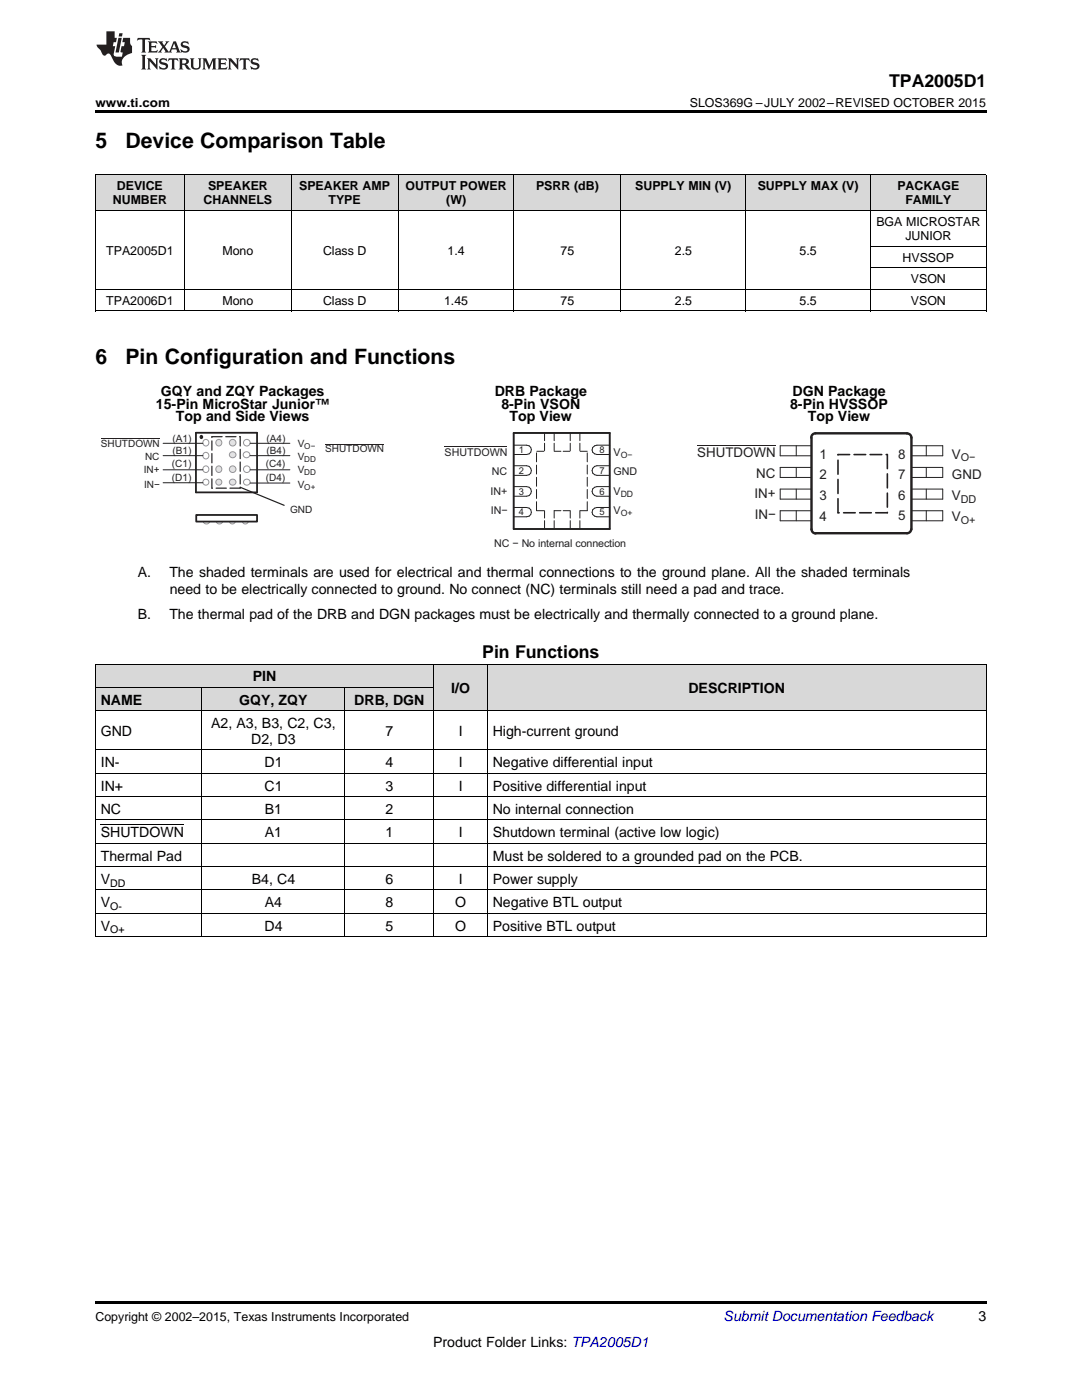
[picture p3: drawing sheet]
<svg xmlns="http://www.w3.org/2000/svg" width="216mm" height="279mm" viewBox="0 0 216 279" stroke-linecap="round" stroke-linejoin="round" font-family="sans-serif">
<g fill="#d8d8d8">
<path d="M19 137.2h21.4v4.7h-21.4z"/>
<path d="M40.4 137.2h28.4v4.7h-28.4z"/>
<path d="M68.8 137.2h17.8v4.7h-17.8z"/>
<path d="M86.6 132.6h10.7v9.3h-10.7z"/>
<path d="M97.3 132.6h99.5v9.3h-99.5z"/>
<path d="M19 132.6h21.4v4.6h-21.4z"/>
<path d="M40.4 132.6h28.4v4.6h-28.4z"/>
<path d="M68.8 132.6h17.8v4.6h-17.8z"/>
<path d="M19 34.9h17.8v7.2h-17.8z"/>
<path d="M36.8 34.9h21.3v7.2h-21.3z"/>
<path d="M58.1 34.9h21.4v7.2h-21.4z"/>
<path d="M79.5 34.9h23.1v7.2h-23.1z"/>
<path d="M102.6 34.9h21.3v7.2h-21.3z"/>
<path d="M123.9 34.9h24.9v7.2h-24.9z"/>
<path d="M148.8 34.9h24.9v7.2h-24.9z"/>
<path d="M173.7 34.9h23.1v7.2h-23.1z"/>
</g>
<path d="M19 186.9l.2 .1zM68.7 186.9l.1 .1zM86.5 186.9l.1 .1zM97.2 186.9l.1 .1zM196.7 186.9l.1 .1zM19 259.7h177.8v.5h-177.8z" fill="#000"/>
<g fill="none" stroke="#000" stroke-width=".2">
<path d="M19 132.5h177.8v54.5M19 137.2h67.6M19.1 132.5v54.5M40.3 137.2v49.8M68.8 137.2v49.8M86.6 132.5v54.5M97.2 132.5v54.5M19 159h177.8M19 154.3h177.8M19 149.7h177.8M19 141.8h177.8M19 177.6h177.8"/>
<path d="M19 172.9h177.8M19 168.3h177.8M19 163.6h177.8M19 186.9h177.8M19 182.3h177.8"/>
</g>
<path d="M108.5 90.1h-1.4M117.2 90.1h-1.5M108.5 101.9h-1.4M117.2 101.9h-1.5" fill="none" stroke="#231f20" stroke-width=".2" stroke-dasharray="1.4 .5"/>
<path d="M107.1 101.9v-11.8M117.2 101.9v-11.8" fill="none" stroke="#231f20" stroke-width=".2" stroke-dasharray="1.8 .6"/>
<path d="M102.5 86.4h19.2v19.2h-19.2z" fill="none" stroke="#231f20" stroke-width=".38"/>
<g fill="none" stroke="#231f20" stroke-width=".2">
<path d="M88.7 89.2h12.5M102.5 97.1h2.6a.96 .96 0 0 1 .9 1 .96 .96 0 0 1-.9 .9h-2.6M102.5 92.9h2.6a.96 .96 0 0 1 .9 1 .96 .96 0 0 1-.9 1h-2.6M102.5 88.8h2.6a.93 .93 0 0 1 .9 1 .93 .93 0 0 1-.9 .9h-2.6M121.7 97.1h-2.6a.96 .96 0 0 0-1 1 .96 .96 0 0 0 1 .9h2.6M121.7 92.9h-2.6a.96 .96 0 0 0-1 1 .96 .96 0 0 0 1 1h2.6M121.7 88.8h-2.6a.93 .93 0 0 0-1 1 .93 .93 0 0 0 1 .9h2.6M139.1 89h15.6M158.9 89v2M158.9 93.3v2M158.9 97.6v2M161.9 97.6h-6.2v2h6.2"/>
<path d="M161.9 93.3h-6.2v2h6.2M161.9 89h-6.2v2h6.2M181.9 89h6.2v2h-6.2M181.9 93.3h6.2v2h-6.2M181.9 97.6h6.2v2h-6.2M184.8 89v2M184.8 93.3v2M184.8 97.6v2M102.5 101.3h2.6a.93 .93 0 0 1 .9 .9 .93 .93 0 0 1-.9 .9h-2.6M121.7 101.3h-2.6a.93 .93 0 0 0-1 .9 .93 .93 0 0 0 1 .9h2.6M158.9 101.9v2M161.9 101.9h-6.2v2h6.2"/>
<path d="M181.9 101.9h6.2v2h-6.2M184.8 101.9v2"/>
</g>
<path d="M108.7 86.5v3.6M110.6 86.5v3.6M113.8 86.5v3.6M115.7 86.5v3.6M108.7 101.9v3.6M110.6 101.9v3.6M113.8 101.9v3.6M115.7 101.9v3.6" fill="none" stroke="#231f20" stroke-width=".2" stroke-dasharray="1.5 .5"/>
<path d="M110.6 90.1h3.2M110.6 101.9h3.2" fill="none" stroke="#231f20" stroke-width=".2" stroke-dasharray="1.3 .4"/>
<path d="M161.9 87.4v-.1a.85 .85 0 0 1 .8-.8h18.3a.85 .85 0 0 1 .9 .9v18.2M161.9 87.4v18.2a.85 .85 0 0 0 .8 .9M181.8 105.6a.85 .85 0 0 1-.8 .8h-18.3" fill="none" stroke="#231f20" stroke-width=".48"/>
<path d="M167.2 90.7h9.9M177.1 102.3h-9.9" fill="none" stroke="#231f20" stroke-width=".32" stroke-dasharray="2.3 .9"/>
<path d="M177.1 90.7v11.6M167.2 102.3v-11.6" fill="none" stroke="#231f20" stroke-width=".32" stroke-dasharray="2.8 1"/>
<circle cx="46.4" cy="104" r=".6" fill="#e1e2e4"/>
<circle cx="46.4" cy="104" r=".6" fill="none" stroke="#939598" stroke-width=".2"/>
<circle cx="43.8" cy="103.9" r=".63" fill="#e1e2e4"/>
<circle cx="43.8" cy="103.9" r=".63" fill="none" stroke="#939598" stroke-width=".2"/>
<circle cx="41.2" cy="103.9" r=".63" fill="#f2f3f4"/>
<circle cx="41.2" cy="103.9" r=".63" fill="none" stroke="#939598" stroke-width=".2"/>
<circle cx="48.9" cy="104" r=".6" fill="#f2f3f4"/>
<circle cx="48.9" cy="104" r=".6" fill="none" stroke="#939598" stroke-width=".2"/>
<circle cx="49.2" cy="90.8" r=".63" fill="#fff"/>
<g fill="none" stroke="#939598" stroke-width=".2">
<circle cx="49.2" cy="90.8" r=".63"/>
<circle cx="49.2" cy="96.2" r=".63"/>
</g>
<circle cx="49.3" cy="88.4" r=".66" fill="#fff"/>
<g fill="none" stroke="#939598" stroke-width=".2">
<circle cx="49.3" cy="93.6" r=".66"/>
<circle cx="49.3" cy="88.4" r=".66"/>
</g>
<path d="M51.3 86.4v11.9" fill="none" stroke="#231f20" stroke-width=".36"/>
<circle cx="43.7" cy="88.3" r=".63" fill="#e1e2e4"/>
<g fill="none" stroke="#939598" stroke-width=".2">
<circle cx="41.1" cy="90.9" r=".63"/>
<circle cx="43.7" cy="88.3" r=".63"/>
</g>
<circle cx="41.1" cy="88.3" r=".63" fill="#fff"/>
<circle cx="41.1" cy="88.3" r=".63" fill="none" stroke="#939598" stroke-width=".2"/>
<circle cx="43.7" cy="93.6" r=".63" fill="#e1e2e4"/>
<g fill="none" stroke="#939598" stroke-width=".2">
<circle cx="41.1" cy="93.6" r=".63"/>
<circle cx="43.7" cy="93.6" r=".63"/>
</g>
<circle cx="43.7" cy="96.2" r=".6" fill="#e1e2e4"/>
<g fill="none" stroke="#939598" stroke-width=".2">
<circle cx="41.1" cy="96.2" r=".6"/>
<circle cx="43.7" cy="96.2" r=".6"/>
</g>
<path d="M51.3 86.4h-12.2v11.9h12.2" fill="none" stroke="#231f20" stroke-width=".36"/>
<circle cx="46.4" cy="96.2" r=".63" fill="#e1e2e4"/>
<circle cx="46.4" cy="96.2" r=".63" fill="none" stroke="#939598" stroke-width=".2"/>
<circle cx="46.4" cy="88.4" r=".66" fill="#e1e2e4"/>
<circle cx="46.4" cy="88.4" r=".66" fill="none" stroke="#939598" stroke-width=".2"/>
<circle cx="46.4" cy="93.6" r=".66" fill="#e1e2e4"/>
<circle cx="46.4" cy="93.6" r=".66" fill="none" stroke="#939598" stroke-width=".2"/>
<circle cx="46.4" cy="90.8" r=".63" fill="#e1e2e4"/>
<circle cx="46.4" cy="90.8" r=".63" fill="none" stroke="#939598" stroke-width=".2"/>
<path d="M39.2 102.8h12.1v1.3h-12.1z" fill-rule="evenodd" fill="#fff"/>
<path d="M39.2 102.8h12.1v1.3h-12.1z" fill="none" stroke="#231f20" stroke-width=".36"/>
<path d="M20.1 87.5h11.7M32.5 90.9h8M32.5 88.5h8M32.5 93.8h8M32.5 96.3h8M49.9 90.9h7.9M49.9 88.5h7.9M49.9 93.8h7.9M49.9 96.4h7.9" fill="none" stroke="#231f20" stroke-width=".2"/>
<path d="M40 87l.2-.1a.29 .29 0 0 1 .2 .3 .29 .29 0 0 1-.3 .3z" fill-rule="evenodd" fill="#231f20"/>
<path d="M40 87l.2-.1a.29 .29 0 0 1 .2 .3 .29 .29 0 0 1-.3 .3zM47.9 97.2l8.8 3.6" fill="none" stroke="#231f20" stroke-width=".24"/>
<path d="M42.3 87.2h5.6M47.9 97.4h-5.6" fill="none" stroke="#231f20" stroke-width=".24" stroke-dasharray="2 .7"/>
<path d="M42.3 97.4v-10.2M47.9 87.2v10.2" fill="none" stroke="#231f20" stroke-width=".24" stroke-dasharray="1.9 .7"/>
<path d="M64.9 88.6h11.7" fill="none" stroke="#231f20" stroke-width=".2"/>
<path d="M19 22h177.8v.5h-177.8zM19 62.1h.2zM58 62.1h.1zM79.4 62.1h.1zM102.5 62.1h.1zM123.8 62.1h.1zM148.7 62.1h.1zM173.6 62.1h.1zM196.7 62.1h.1z" fill="#000"/>
<g fill="none" stroke="#000" stroke-width=".2">
<path d="M19 34.9h177.8v27.2M19.1 34.9v27.2M36.8 34.9v27.2M58.1 34.9v27.2M79.4 34.9v27.2M102.5 34.9v27.2M123.9 34.9v27.2M148.8 34.9v27.2M173.7 34.9v27.2M19 57.7h177.8M19 42h177.8M173.7 53.4h23.1"/>
<path d="M173.7 49.1h23.1M19 62h177.8"/>
</g>
<g fill="#231f20">
<path d="M27.5 7.6l-.1 .5 .4-.2h.6v.1v2.1l-.2 .4h1l-.3-.4v-2.1l.1-.1h.5l.5 .2-.2-.5zM29.5 8.3l.2 .3v1.5l-.2 .4h1.8l.2-.6a1.04 1.04 0 0 1-1.3 .2v-.7h.6l.3 .2v-.6l-.3 .2h-.6v-.6l.8-.1 .4 .3-.2-.5zM31.5 8.3l.9 1.1-.9 1.1h.8l-.2-.2 .5-.7 .4 .7-.2 .2h1.5l-.1-.2 .1-.4h.9l.1 .4-.2 .2h1l-.3-.3-.7-1.9h-.5l-.9 2-.8-1 .9-1h-.8l.1 .3-.3 .5-.4-.6 .2-.2zM34.7 8.6l.4 1h-.7zM36.3 8.4a.63 .63 0 0 0-.2 .7 .63 .63 0 0 0 .6 .4l.6 .2 .1 .2a.75 .75 0 0 1-.7 .4 .75 .75 0 0 1-.6-.5l.1 .7 .1-.1a1.11 1.11 0 0 0 1.5-.6 1.13 1.13 0 0 0-1.2-.8l-.1-.4a1.04 1.04 0 0 1 1.2 .2l-.2-.5-.1 .1-.5-.2zM28.2 10.9l.2 .4v2.2l-.2 .4h1l-.3-.4v-2.2l.3-.4zM29.3 11.6l.3 .4v1.5l-.3 .4h.8l-.2-.4v-1.3l1.5 1.7v-1.9l.2-.4h-.7l.2 .4v.9l-1.1-1.3zM32 11.8a.62 .62 0 0 0-.2 .7 .62 .62 0 0 0 .6 .4l.6 .1 .1 .3a.76 .76 0 0 1-.7 .3 .76 .76 0 0 1-.6-.4l.1 .7 .1-.1a1.11 1.11 0 0 0 1.5-.6 1.13 1.13 0 0 0-1.2-.8l-.1-.4a1.04 1.04 0 0 1 1.2 .2l-.2-.6-.1 .1-.5-.1zM33.7 11.6l-.2 .6a.61 .61 0 0 1 .8-.3v1.6l-.2 .4h.9l-.2-.4v-1.6a.63 .63 0 0 1 .8 .3l-.2-.6zM35.6 11.6l.3 .4v1.5l-.3 .4h1l-.2-.2v-.8l.5 .2a.76 .76 0 0 0 1.2 .7l-1-1a.58 .58 0 0 0 .6-.5 .58 .58 0 0 0-.5-.6zM36.4 11.9h.1a.45 .45 0 0 1 .5 .1 .45 .45 0 0 1 .1 .5l-.7 .2zM37.9 11.6l.2 .2a2.17 2.17 0 0 0 .3 1.9 .99 .99 0 0 0 1.6-.6v-1.1l.2-.4h-.7l.2 .2a1.92 1.92 0 0 1-.2 1.8 .6 .6 0 0 1-.9-.5v-1.1l.2-.4zM40.4 11.6l.2 .4v1.5l-.2 .4h.7l-.2-.4v-1.4l.8 1.8 .8-1.8v1.4l-.2 .4h.9l-.2-.4v-1.5l.2-.4h-.8l-.6 1.5-.6-1.5zM43.4 11.6l.2 .4v1.5l-.2 .4h1.8l.2-.6a1.04 1.04 0 0 1-1.3 .1v-.6h.5l.4 .2v-.6l-.4 .2h-.5v-.7h.8l.3 .3-.1-.6zM45.5 11.6l.2 .4v1.5l-.2 .4h.7l-.2-.4v-1.3l1.5 1.7v-1.9l.2-.4h-.7l.2 .4v.9l-1.1-1.3zM47.9 11.6l-.1 .6a.61 .61 0 0 1 .8-.3v1.6l-.3 .4h1l-.3-.4 .1-1.6a.63 .63 0 0 1 .7 .3l-.1-.6zM50.2 11.8a.62 .62 0 0 0-.2 .7 .62 .62 0 0 0 .6 .4l.6 .1 .2 .3a.76 .76 0 0 1-.8 .3 .76 .76 0 0 1-.6-.4l.1 .7 .2-.1a1.11 1.11 0 0 0 1.5-.6 1.13 1.13 0 0 0-1.3-.8l-.1-.4a1.04 1.04 0 0 1 1.2 .2l-.1-.6-.2 .1-.5-.1z"/>
<path d="M21.2 6.3v2.6h-1.9l.1 .4 .7 .9a.91 .91 0 0 0 1 .8 .56 .56 0 0 1 .5-.3 .56 .56 0 0 1 .5 .3l.4 .8a1.53 1.53 0 0 0 1.9 1.2 1.54 1.54 0 0 1 1-2.1l.9-.3v-1.4a1.52 1.52 0 0 1-.3-1.6h-1.4l-.2 .8h.5l-.2 .8h-.4l-.2 1v.2l.4 .1-.2 .8a1.93 1.93 0 0 1-1.6-.3l.3-1.8h-.5l.2-.8h.4l.2-.8h-.4v-1.3zM23.6 7.6l-.6 2.9h.7l.6-2.9zM23.8 6.6l-.1 .7h.6l.2-.7z"/>
</g>
<path d="M20.1 164.6h16.6" fill="none" stroke="#000" stroke-width=".2"/>
<g font-size="4.2">
<text x="19" y="29.6">5</text>
<text x="25" y="29.6">Device Comparison Table</text>
<text x="19" y="72.6">6</text>
<text x="25" y="72.6">Pin Configuration and Functions</text>
</g>
<g font-size="3.5">
<text x="177.4" y="17.3">TPA2005D1</text>
<text x="96.2" y="131.3">Pin Functions</text>
</g>
<g font-size="2.8">
<text x="31.1" y="81.5">15-Pin MicroStar Junior™</text>
<text x="32.1" y="79.1">GQY and ZQY Packages</text>
<text x="35.1" y="84">Top and Side Views</text>
<text x="98.7" y="79.1">DRB Package</text>
<text x="100" y="81.5">8-Pin VSON</text>
<text x="101.7" y="84">Top View</text>
<text x="157.7" y="81.5">8-Pin HVSSOP</text>
<text x="158.2" y="79.1">DGN Package</text>
<text x="161.2" y="84">Top View</text>
<text x="27.5" y="115.1">A.</text>
<text x="33.8" y="115.1">The shaded terminals are used for electrical and thermal connections to the ground plane. All the shaded terminals</text>
<text x="33.9" y="118.6">need to be electrically connected to ground. No connect (NC) terminals still need a pad and trace.</text>
<text x="27.5" y="123.6">B.</text>
<text x="33.8" y="123.6">The thermal pad of the DRB and DGN packages must be electrically and thermally connected to a ground plane.</text>
<text x="50.4" y="136">PIN</text>
<text x="20.1" y="140.6">NAME</text>
<text x="47.7" y="140.6">GQY, ZQY</text>
<text x="70.7" y="140.6">DRB, DGN</text>
<text x="90" y="138.3">I/O</text>
<text x="137.4" y="138.3">DESCRIPTION</text>
<text x="20.1" y="146.9">GND</text>
<text x="42.1" y="145.3">A2, A3, B3, C2, C3,</text>
<text x="50.1" y="148.4">D2, D3</text>
<text x="76.9" y="146.9">7</text>
<text x="91.5" y="146.9">I</text>
<text x="98.3" y="146.9">High-current ground</text>
<text x="20.1" y="153.1">IN-</text>
<text x="52.8" y="153.1">D1</text>
<text x="76.9" y="153.1">4</text>
<text x="91.5" y="153.1">I</text>
<text x="98.3" y="153.1">Negative differential input</text>
<text x="20.1" y="157.8">IN+</text>
<text x="52.8" y="157.8">C1</text>
<text x="76.9" y="157.8">3</text>
<text x="91.5" y="157.8">I</text>
<text x="98.3" y="157.8">Positive differential input</text>
<text x="20.1" y="162.4">NC</text>
<text x="20.1" y="167.1">SHUTDOWN</text>
<text x="52.8" y="162.4">B1</text>
<text x="52.8" y="167.1">A1</text>
<text x="76.9" y="162.4">2</text>
<text x="76.9" y="167.1">1</text>
<text x="91.5" y="167.1">I</text>
<text x="98.3" y="162.4">No internal connection</text>
<text x="98.3" y="167.1">Shutdown terminal (active low logic)</text>
<text x="20.1" y="171.7">Thermal Pad</text>
<text x="98.3" y="171.7">Must be soldered to a grounded pad on the PCB.</text>
<text x="20.1" y="176.4">V</text>
<text x="50.2" y="176.4">B4, C4</text>
<text x="76.9" y="176.4">6</text>
<text x="91.5" y="176.4">I</text>
<text x="98.3" y="176.4">Power supply</text>
<text x="20.1" y="181">V</text>
<text x="20.1" y="185.7">V</text>
<text x="52.8" y="185.7">D4</text>
<text x="52.8" y="181">A4</text>
<text x="76.9" y="181">8</text>
<text x="76.9" y="185.7">5</text>
<text x="90.8" y="181">O</text>
<text x="90.8" y="185.7">O</text>
<text x="98.3" y="181">Negative BTL output</text>
<text x="98.3" y="185.7">Positive BTL output</text>
<text x="195.3" y="263.6">3</text>
<text x="86.4" y="268.9">Product Folder Links: TPA2005D1</text>
</g>
<text font-size="2.8" fill="#0000c8" x="144.4" y="263.6">Submit Documentation Feedback</text>
<g font-size="2.7" fill="#231f20">
<text x="139.1" y="91.2">SHUTDOWN</text>
<text x="150.9" y="95.4">NC</text>
<text x="163.5" y="91.6">1</text>
<text x="163.5" y="95.7">2</text>
<text x="179.2" y="91.5">8</text>
<text x="179.2" y="95.6">7</text>
<text x="190" y="91.5">V</text>
<text x="190" y="95.7">GND</text>
<text x="150.6" y="99.4">IN+</text>
<text x="163.5" y="99.8">3</text>
<text x="179.2" y="99.7">6</text>
<text x="190" y="99.8">V</text>
<text x="150.6" y="103.6">IN−</text>
<text x="163.5" y="103.9">4</text>
<text x="179.2" y="103.9">5</text>
<text x="190" y="103.9">V</text>
</g>
<g font-size="2.5">
<text x="19" y="21.4">www.ti.com</text>
<text x="137.7" y="21.4">SLOS369G –JULY 2002–REVISED OCTOBER 2015</text>
<text x="22.5" y="40.8">NUMBER</text>
<text x="23.3" y="38">DEVICE</text>
<text x="40.6" y="40.8">CHANNELS</text>
<text x="41.5" y="38">SPEAKER</text>
<text x="59.7" y="38">SPEAKER AMP</text>
<text x="65.5" y="40.8">TYPE</text>
<text x="80.9" y="38">OUTPUT POWER</text>
<text x="89" y="40.8">(W)</text>
<text x="107" y="38">PSRR (dB)</text>
<text x="126.8" y="38">SUPPLY MIN (V)</text>
<text x="151.2" y="38">SUPPLY MAX (V)</text>
<text x="179.1" y="38">PACKAGE</text>
<text x="180.7" y="40.8">FAMILY</text>
<text x="174.9" y="45.1">BGA MICROSTAR</text>
<text x="180.7" y="47.9">JUNIOR</text>
<text x="21.2" y="50.8">TPA2005D1</text>
<text x="44.4" y="50.8">Mono</text>
<text x="64.5" y="50.8">Class D</text>
<text x="89.3" y="50.8">1.4</text>
<text x="111.9" y="50.8">75</text>
<text x="134.7" y="50.8">2.5</text>
<text x="159.6" y="50.8">5.5</text>
<text x="180.1" y="52.2">HVSSOP</text>
<text x="181.8" y="56.5">VSON</text>
<text x="21.2" y="60.8">TPA2006D1</text>
<text x="44.4" y="60.8">Mono</text>
<text x="64.5" y="60.8">Class D</text>
<text x="88.6" y="60.8">1.45</text>
<text x="111.9" y="60.8">75</text>
<text x="134.7" y="60.8">2.5</text>
<text x="159.6" y="60.8">5.5</text>
<text x="181.8" y="60.8">VSON</text>
<text x="19" y="263.6">Copyright © 2002–2015, Texas Instruments Incorporated</text>
</g>
<g font-size="2.2" fill="#231f20">
<text x="191.7" y="92.1">O−</text>
<text x="191.7" y="100.3">DD</text>
<text x="191.7" y="104.5">O+</text>
</g>
<g font-size="2.1" fill="#231f20">
<text x="88.7" y="91">SHUTDOWN</text>
<text x="98.1" y="94.8">NC</text>
<text x="122.4" y="91">V</text>
<text x="122.4" y="94.9">GND</text>
<text x="97.9" y="98.7">IN+</text>
<text x="122.4" y="98.8">V</text>
<text x="98" y="102.6">IN−</text>
<text x="122.4" y="102.6">V</text>
<text x="98.6" y="109.2">NC − No internal connection</text>
</g>
<g font-size="2.1">
<text x="22" y="177">DD</text>
<text x="22" y="181.6">O-</text>
<text x="22" y="186.3">O+</text>
</g>
<g font-size="2" fill="#231f20">
<text x="20.1" y="89.1">SHUTDOWN</text>
<text x="34.4" y="88.2">(A1)</text>
<text x="53.2" y="88.2">(A4)</text>
<text x="59.4" y="89.1">V</text>
<text x="28.7" y="94.4">IN+</text>
<text x="28.9" y="91.7">NC</text>
<text x="34.3" y="93.2">(C1)</text>
<text x="34.3" y="96">(D1)</text>
<text x="34.4" y="90.5">(B1)</text>
<text x="53" y="93.2">(C4)</text>
<text x="53" y="96">(D4)</text>
<text x="53.2" y="90.5">(B4)</text>
<text x="59.4" y="94.4">V</text>
<text x="59.4" y="91.7">V</text>
<text x="64.9" y="90.3">SHUTDOWN</text>
<text x="28.8" y="97.3">IN−</text>
<text x="59.4" y="97.3">V</text>
<text x="57.9" y="102.4">GND</text>
</g>
<g font-size="1.9" fill="#231f20">
<text x="103.5" y="90.4">1</text>
<text x="103.5" y="94.6">2</text>
<text x="119.6" y="90.4">8</text>
<text x="119.6" y="94.6">7</text>
<text x="103.5" y="98.7">3</text>
<text x="119.6" y="98.7">6</text>
<text x="103.5" y="102.8">4</text>
<text x="119.6" y="102.8">5</text>
</g>
<g font-size="1.7" fill="#231f20">
<text x="123.8" y="91.5">O−</text>
<text x="123.8" y="99.2">DD</text>
<text x="123.8" y="103.1">O+</text>
</g>
<g font-size="1.6" fill="#231f20">
<text x="60.7" y="89.6">O−</text>
<text x="60.7" y="92.1">DD</text>
<text x="60.7" y="94.8">DD</text>
<text x="60.7" y="97.7">O+</text>
</g>
</svg>
